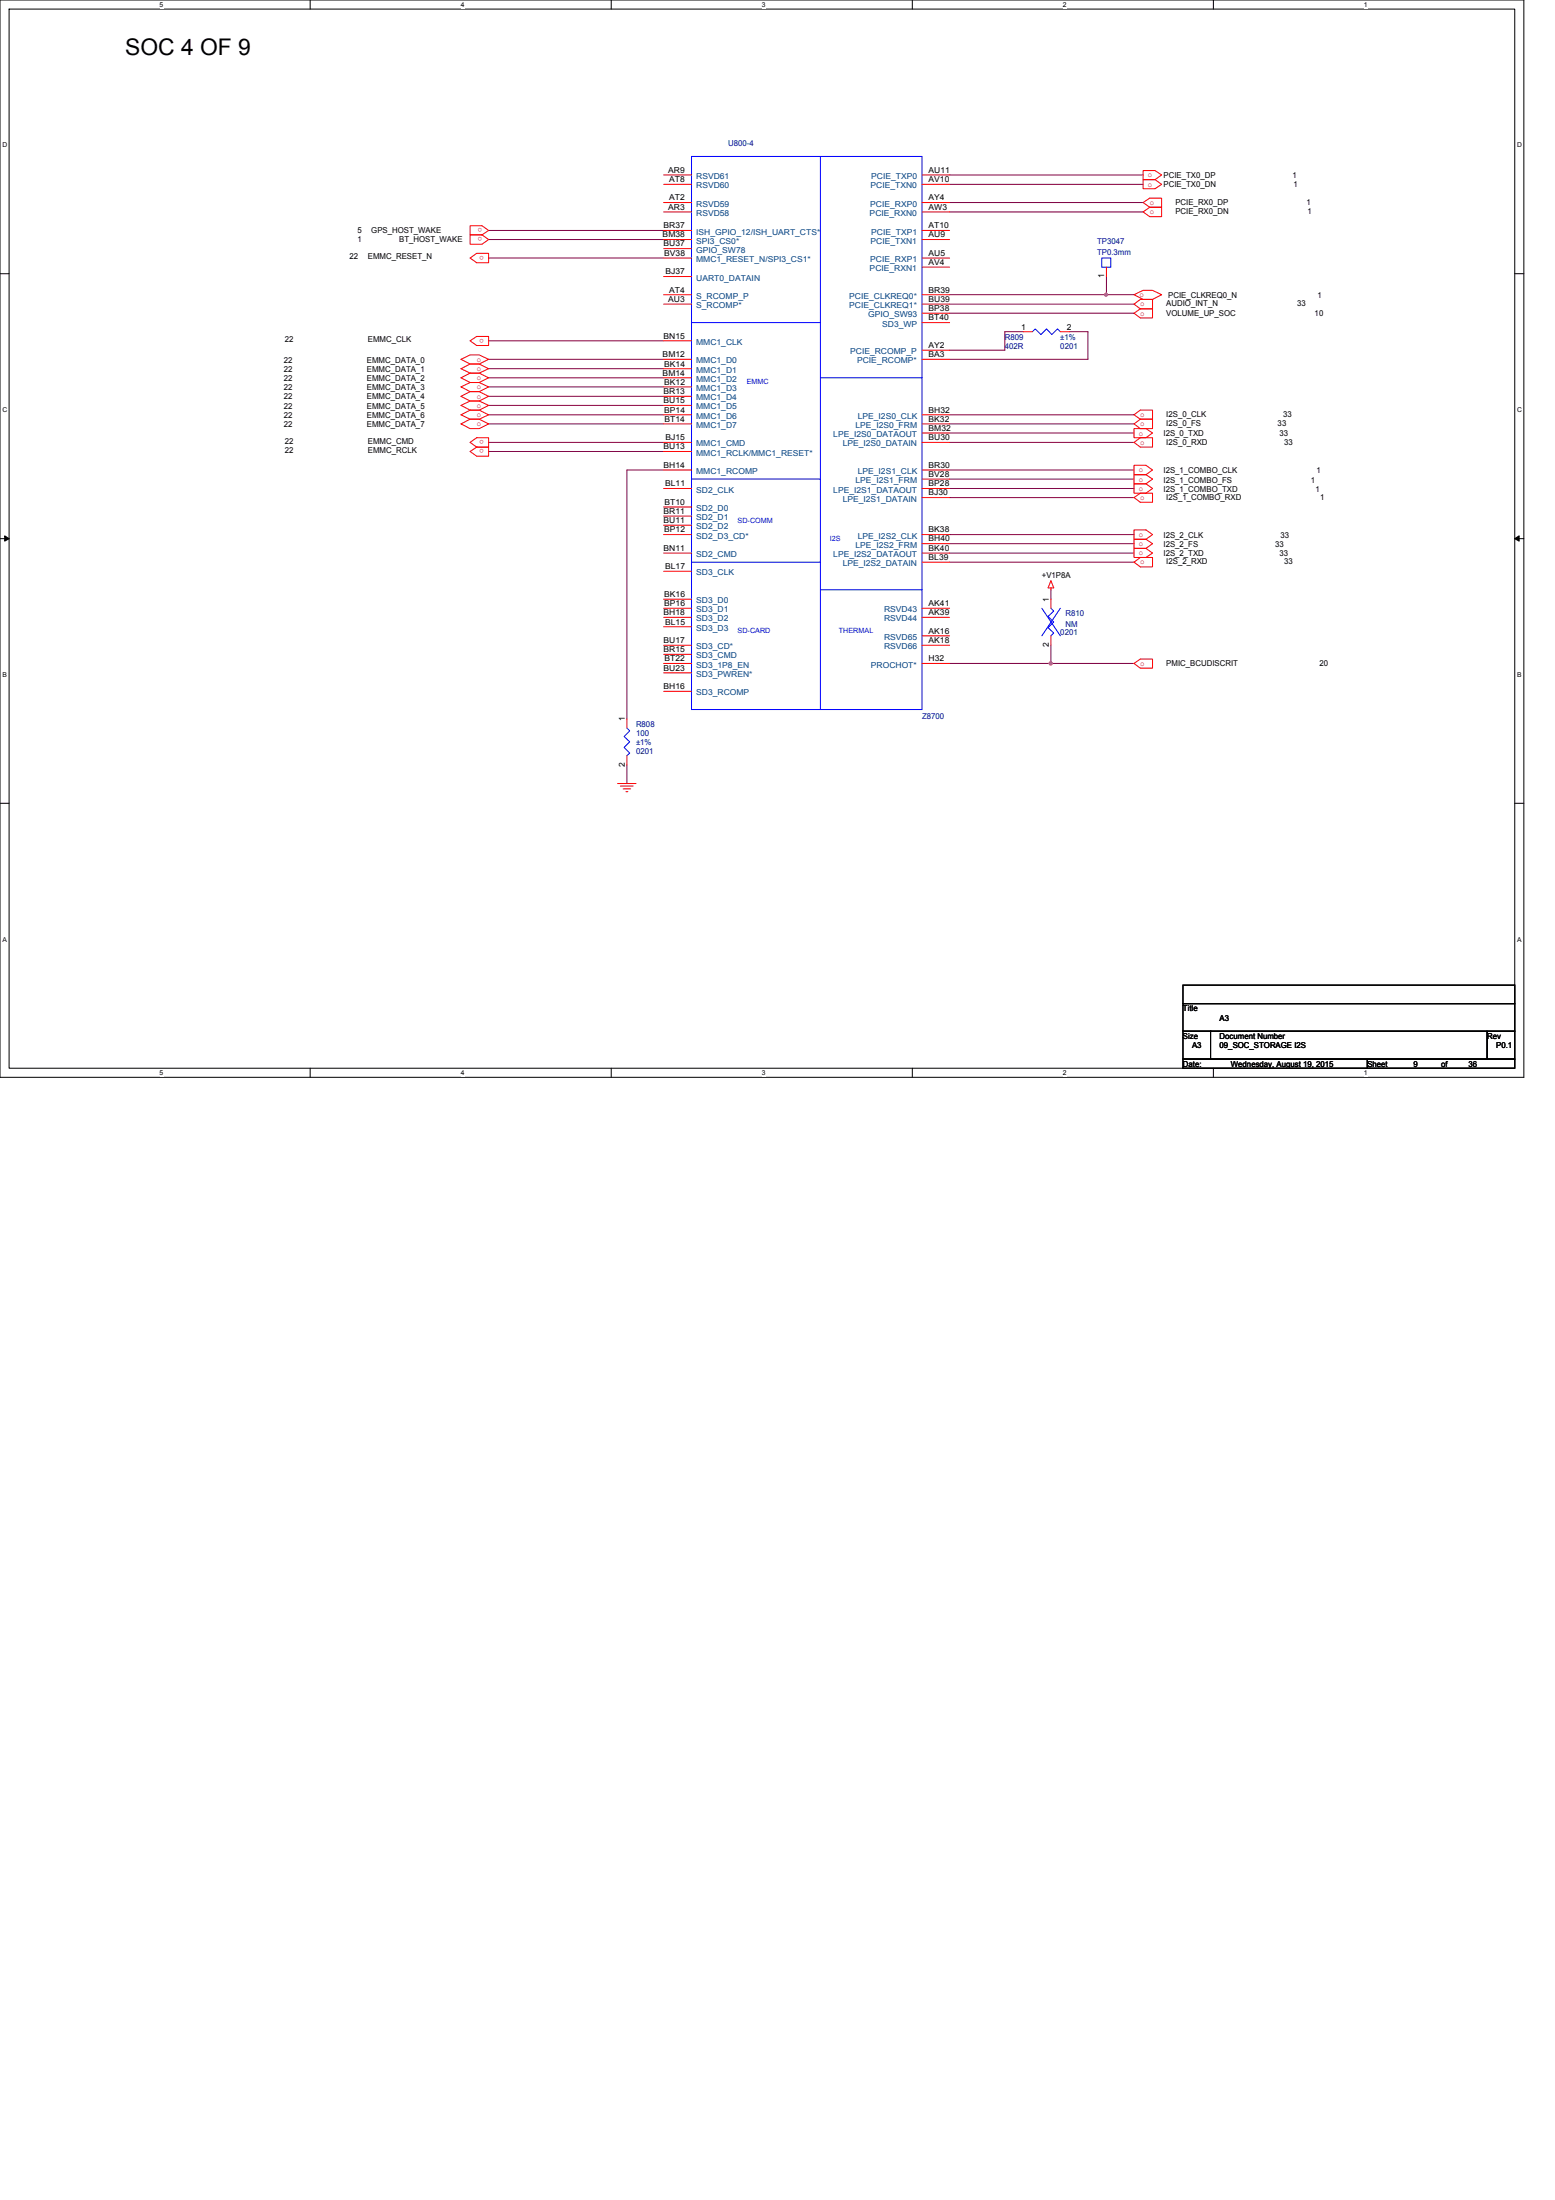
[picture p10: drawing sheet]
<svg xmlns="http://www.w3.org/2000/svg" width="210mm" height="297mm" viewBox="0 0 210 297" stroke-linecap="round" stroke-linejoin="round" font-family="sans-serif">
<path d="M0 0h205.7v145.5h-205.7zM1.2 1.2h203.3v143h-203.3z" fill="none" stroke="#000" stroke-width=".13"/>
<g fill="#fff">
<path d="M21.5 .1h.6v1h-.6z"/>
<path d="M21.5 144.4h.6v1h-.6z"/>
</g>
<path d="M41.9 0v1.2M41.9 144.2v1.3" fill="none" stroke="#000" stroke-width=".13"/>
<g fill="#fff">
<path d="M62.2 .1h.5v1h-.5z"/>
<path d="M62.2 144.4h.5v1h-.5z"/>
</g>
<path d="M82.5 0v1.2M82.5 144.2v1.3" fill="none" stroke="#000" stroke-width=".13"/>
<g fill="#fff">
<path d="M102.8 .1h.5v1h-.5z"/>
<path d="M102.8 144.4h.5v1h-.5z"/>
</g>
<path d="M123.1 0v1.2M123.1 144.2v1.3" fill="none" stroke="#000" stroke-width=".13"/>
<g fill="#fff">
<path d="M143.5 .1h.5v1h-.5z"/>
<path d="M143.5 144.4h.5v1h-.5z"/>
</g>
<path d="M163.8 0v1.2M163.8 144.2v1.3" fill="none" stroke="#000" stroke-width=".13"/>
<g fill="#fff">
<path d="M184.1 .1h.5v1h-.5z"/>
<path d="M184.1 144.4h.5v1h-.5z"/>
<path d="M.3 19.1h.7v1h-.7z"/>
<path d="M204.8 19.1h.6v1h-.6z"/>
<path d="M.3 54.8h.7v1h-.7z"/>
<path d="M204.8 54.8h.6v1h-.6z"/>
</g>
<path d="M0 37h1.2M204.5 37h1.2" fill="none" stroke="#000" stroke-width=".13"/>
<g fill="#fff">
<path d="M.3 90.6h.6v1h-.6z"/>
<path d="M204.8 90.6h.6v1h-.6z"/>
</g>
<path d="M0 72.7h1.2M.6 72.3l.6 .4-.6 .4zM204.5 72.7l.6-.4v.8zM204.5 72.7h1.2" fill="none" stroke="#000" stroke-width=".13"/>
<path d="M.6 72.3l.6 .4-.6 .4zM204.5 72.7l.6-.4v.8z" fill="#000"/>
<g fill="#fff">
<path d="M.3 126.3h.6v1h-.6z"/>
<path d="M204.8 126.3h.6v1h-.6z"/>
</g>
<path d="M0 108.5h1.2M204.5 108.5h1.2" fill="none" stroke="#000" stroke-width=".13"/>
<g fill="none" stroke="#800040" stroke-width=".13">
<path d="M66 34.8h23.6M66 31.1h23.6M128.2 28.6h26.1M128.2 27.3h26.1M128.2 24.9h26.1M128.2 23.6h26.1M149.4 37.3v2.5h-21.2M66 48.5h23.6M66 49.8h23.6M66 51h23.6M66 52.2h23.6M66 53.5h23.6"/>
<path d="M66 54.7h23.6M66 56h23.6M66 57.2h23.6M66 46h23.6M66 59.7h23.6M128.2 41.1h24.9M84.6 63.5v33.6M141.9 79.6v1.3M84.6 103.3v2.5"/>
</g>
<path d="M149.2 39.6h.2l.1 .2-.1 .1-.1 .1-.1-.1z" fill-rule="evenodd" fill="#f0f"/>
<path d="M149.2 39.6h.2l.1 .2-.1 .1-.1 .1-.1-.1z" fill="none" stroke="#f0f" stroke-width=".13"/>
<g fill="none" stroke="#800040" stroke-width=".13">
<path d="M149.4 39.8h3.7M128.2 42.3h24.9M128.2 56h24.9M128.2 57.2h24.9M128.2 59.7h24.9M128.2 58.5h24.9M128.2 63.5h24.9M128.2 64.7h24.9M128.2 67.2h24.9M128.2 66h24.9M128.2 72.2h24.9M128.2 73.4h24.9"/>
<path d="M128.2 75.9h24.9M128.2 74.7h24.9M128.2 89.6h13.7"/>
</g>
<path d="M141.7 89.4h.3l.1 .2-.1 .1-.2 .1-.1-.1z" fill-rule="evenodd" fill="#f0f"/>
<path d="M141.7 89.4h.3l.1 .2-.1 .1-.2 .1-.1-.1z" fill="none" stroke="#f0f" stroke-width=".13"/>
<path d="M66 32.3h23.6M138.1 44.8h-2.5v2.5h-7.4M144.4 44.8h2.5v3.7h-18.7M66 61h23.6M84.6 63.5h5M141.9 87.1v2.5h11.2" fill="none" stroke="#800040" stroke-width=".13"/>
<g fill="none" stroke="#f00" stroke-width=".13">
<path d="M63.5 30.5h1.6l.9 .6-.9 .6h-1.6zM63.5 31.7h1.6l.9 .6-.9 .7h-1.6zM63.5 34.8l.8-.6h1.7v1.3h-1.7zM89.6 23.6h3.7M89.6 24.9h3.7M89.6 27.3h3.7M89.6 28.6h3.7M89.6 31.1h3.7M89.6 32.3h3.7M89.6 33.6h3.7M89.6 34.8h3.7M89.6 37.3h3.7"/>
<path d="M89.6 39.8h3.7M124.5 23.6h3.7M124.5 24.9h3.7M124.5 27.3h3.7M124.5 28.6h3.7M124.5 31.1h3.7M124.5 32.3h3.7M124.5 34.8h3.7M124.5 36.1h3.7M124.5 39.8h3.7M149.4 36.1v1.2M153.1 39.8l1.2-.6h1.3l1.2 .6-1.2 .6h-1.3z"/>
<path d="M154.3 24.3h1.6l.9 .6-.9 .6h-1.6zM154.3 23h1.6l.9 .6-.9 .7h-1.6zM154.3 28.6l.9-.6h1.6v1.3h-1.6zM154.3 27.3l.9-.5h1.6v1.2h-1.6zM62.2 57.2l1.3-.6h1.2l1.3 .6-1.3 .7h-1.2zM62.2 56l1.3-.6h1.2l1.3 .6-1.3 .6h-1.2zM62.2 54.7l1.3-.6h1.2l1.3 .6-1.3 .7h-1.2zM62.2 53.5l1.3-.6h1.2l1.3 .6-1.3 .6h-1.2zM62.2 52.2l1.3-.6h1.2l1.3 .6-1.3 .7h-1.2zM62.2 51l1.3-.6h1.2l1.3 .6-1.3 .6h-1.2zM62.2 49.8l1.3-.7h1.2l1.3 .7-1.3 .6h-1.2zM62.2 48.5l1.3-.6h1.2l1.3 .6-1.3 .6h-1.2z"/>
<path d="M63.5 59.7l.8-.6h1.7v1.3h-1.7zM63.5 46l.8-.6h1.7v1.3h-1.7zM89.6 41.1h3.7M89.6 46h3.7M89.6 48.5h3.7M89.6 49.8h3.7M89.6 51h3.7M89.6 52.2h3.7M89.6 53.5h3.7M89.6 54.7h3.7M89.6 56h3.7M89.6 57.2h3.7"/>
<path d="M89.6 59.7h3.7M124.5 41.1h3.7M124.5 42.3h3.7M124.5 43.6h3.7M124.5 47.3h3.7M124.5 48.5h3.7M124.5 56h3.7M124.5 57.2h3.7M124.5 58.5h3.7M124.5 59.7h3.7M138.1 44.8h1.3M143.1 44.8h1.3"/>
<path d="M153.1 57.9h1.6l.9 .6-.9 .6h-1.6zM153.1 59.7l.8-.6h1.7v1.3h-1.7zM153.1 57.2l.8-.6h1.7v1.3h-1.7zM153.1 56l.8-.6h1.7v1.2h-1.7zM153.1 42.3l.8-.6h1.7v1.2h-1.7zM153.1 41.1l.8-.7h1.7v1.3h-1.7zM63.5 61l.8-.6h1.7v1.2h-1.7zM89.6 61h3.7M89.6 63.5h3.7M89.6 66h3.7M89.6 68.5h3.7M89.6 69.7h3.7"/>
<path d="M89.6 70.9h3.7M89.6 72.2h3.7M89.6 74.7h3.7M89.6 77.1h3.7M124.5 63.5h3.7M124.5 64.7h3.7M124.5 66h3.7M124.5 67.2h3.7M124.5 72.2h3.7M124.5 73.4h3.7M124.5 74.7h3.7M124.5 75.9h3.7"/>
<path d="M141.9 79.4v.2M141.9 78.4l.3 1h-.7zM153.1 74h1.6l.9 .7-.9 .6h-1.6zM153.1 71.5h1.6l.9 .7-.9 .6h-1.6zM153.1 65.3h1.6l.9 .7-.9 .6h-1.6zM153.1 62.8h1.6l.9 .7-.9 .6h-1.6zM153.1 75.9l.8-.6h1.7v1.2h-1.7zM153.1 67.2l.8-.6h1.7v1.2h-1.7zM154.7 72.8l.9 .6-.9 .6M154.7 64.1l.9 .6-.9 .6M154.7 72.8h-1.6v1.2h1.6M154.7 64.1h-1.6v1.2h1.6"/>
<path d="M84.6 97.1v1.2M89.6 80.9h3.7M89.6 82.1h3.7M89.6 83.4h3.7M89.6 84.6h3.7M89.6 87.1h3.7M89.6 88.3h3.7M89.6 89.6h3.7M89.6 90.8h3.7M89.6 93.3h3.7M124.5 82.1h3.7M124.5 83.4h3.7"/>
<path d="M124.5 85.9h3.7M124.5 87.1h3.7M124.5 89.6h3.7M141.9 80.9v1.2M141.9 85.9v1.2M153.1 89.6l.8-.6h1.7v1.2h-1.7zM83.4 105.8h2.5M83.7 106.1h1.8M84.1 106.5h1M84.5 106.9h.3M84.6 102v1.3"/>
</g>
<path d="M159.7 133h44.8v2.5h-44.8zM159.7 135.5h44.8v3.7h-44.8zM159.7 139.2h3.7v3.8h-3.7zM163.4 139.2h37.3v3.8h-37.3zM200.7 139.2h3.8v3.8h-3.8zM159.7 143h24.9v1.2h-24.9zM184.6 143h19.9v1.2h-19.9z" fill="none" stroke="#000" stroke-width=".13"/>
<g fill="none" stroke="#00f" stroke-width=".13">
<path d="M93.3 21.1h31.2v74.7h-31.2zM110.7 21.1v74.7M148.7 34.8h1.2v1.3h-1.2zM93.3 43.6h17.4M110.7 51h13.8M139.4 44.8l.3-.4 .8 .8 .8-.8 .7 .8 .7-.8 .4 .4M93.3 64.7h17.4M93.3 75.9h17.4M110.7 79.6h13.8M84.6 98.3l.4 .4-.8 .7 .8 .8-.8 .7 .8 .8-.4 .3M140.6 82.1l2.5 3.8M141.9 82.1l.3 .4-.7 .7 .7 .8-.7 .8 .7 .7-.3 .4"/>
<path d="M143.1 82.1l-2.5 3.8"/>
</g>
<path d="M149.2 39.6h.2l.1 .2-.1 .1-.1 .1-.1-.1z" fill-rule="evenodd" fill="#f0f"/>
<path d="M149.2 39.6h.2l.1 .2-.1 .1-.1 .1-.1-.1z" fill="none" stroke="#f0f" stroke-width=".13"/>
<path d="M141.7 89.4h.3l.1 .2-.1 .1-.2 .1-.1-.1z" fill-rule="evenodd" fill="#f0f"/>
<path d="M141.7 89.4h.3l.1 .2-.1 .1-.2 .1-.1-.1z" fill="none" stroke="#f0f" stroke-width=".13"/>
<text font-size="3.1" x="16.9" y="7.5">SOC 4 OF 9</text>
<g font-size="1.1">
<text x="90.2" y="23.3">AR9</text>
<text x="125.3" y="23.3">AU11</text>
<text x="90.2" y="28.3">AR3</text>
<text x="90.3" y="24.6">AT8</text>
<text x="90.3" y="27.1">AT2</text>
<text x="125.3" y="28.3">AW3</text>
<text x="125.3" y="24.6">AV10</text>
<text x="125.3" y="27.1">AY4</text>
<text x="157.1" y="25.3">PCIE_TX0_DN</text>
<text x="157.1" y="24.1">PCIE_TX0_DP</text>
<text x="158.7" y="28.9">PCIE_RX0_DN</text>
<text x="158.7" y="27.7">PCIE_RX0_DP</text>
<text x="174.5" y="24.1">1</text>
<text x="174.6" y="25.3">1</text>
<text x="176.4" y="27.7">1</text>
<text x="176.5" y="28.9">1</text>
<text x="47.2" y="35">22</text>
<text x="48.3" y="32.6">1</text>
<text x="48.3" y="31.4">5</text>
<text x="49.7" y="35">EMMC_RESET_N</text>
<text x="50.1" y="31.4">GPS_HOST_WAKE</text>
<text x="53.9" y="32.6">BT_HOST_WAKE</text>
<text x="89.5" y="32">BM38</text>
<text x="89.6" y="30.8">BR37</text>
<text x="89.6" y="33.3">BU37</text>
<text x="89.7" y="34.5">BV38</text>
<text x="125.3" y="30.8">AT10</text>
<text x="125.3" y="35.8">AV4</text>
<text x="125.3" y="32">AU9</text>
<text x="125.3" y="34.5">AU5</text>
<text x="89.8" y="37">BJ37</text>
<text x="90.2" y="40.8">AU3</text>
<text x="90.3" y="39.5">AT4</text>
<text x="125.3" y="42">BP38</text>
<text x="125.3" y="39.5">BR39</text>
<text x="125.3" y="40.8">BU39</text>
<text x="149.1" y="37.6" transform="rotate(-90 149.1 37.6)">1</text>
<text x="157.4" y="41.4">AUDIO_INT_N</text>
<text x="157.7" y="40.3">PCIE_CLKREQ0_N</text>
<text x="175.1" y="41.4">33</text>
<text x="177.8" y="40.3">1</text>
<text x="38.4" y="46.2">22</text>
<text x="49.7" y="46.2">EMMC_CLK</text>
<text x="89.6" y="45.7">BN15</text>
<text x="125.3" y="47">AY2</text>
<text x="125.3" y="43.3">BT40</text>
<text x="137.8" y="44.5">1</text>
<text x="144" y="44.5">2</text>
<text x="157.4" y="42.6">VOLUME_UP_SOC</text>
<text x="177.5" y="42.6">10</text>
<text x="38.3" y="53.9">22</text>
<text x="38.3" y="52.7">22</text>
<text x="38.3" y="51.4">22</text>
<text x="38.3" y="50.2">22</text>
<text x="38.3" y="49">22</text>
<text x="49.5" y="53.9">EMMC_DATA_4</text>
<text x="49.5" y="52.7">EMMC_DATA_3</text>
<text x="49.5" y="51.4">EMMC_DATA_2</text>
<text x="49.5" y="50.2">EMMC_DATA_1</text>
<text x="49.5" y="49">EMMC_DATA_0</text>
<text x="89.5" y="48.2">BM12</text>
<text x="89.5" y="50.7">BM14</text>
<text x="89.6" y="53.2">BR13</text>
<text x="89.7" y="49.5">BK14</text>
<text x="89.7" y="51.9">BK12</text>
<text x="125.3" y="48.2">BA3</text>
<text x="38.3" y="57.7">22</text>
<text x="38.3" y="56.4">22</text>
<text x="38.3" y="55.2">22</text>
<text x="38.4" y="59.9">22</text>
<text x="49.5" y="57.7">EMMC_DATA_7</text>
<text x="49.5" y="56.4">EMMC_DATA_6</text>
<text x="49.5" y="55.2">EMMC_DATA_5</text>
<text x="49.7" y="59.9">EMMC_CMD</text>
<text x="89.6" y="54.4">BU15</text>
<text x="89.7" y="55.7">BP14</text>
<text x="89.7" y="56.9">BT14</text>
<text x="89.8" y="59.4">BJ15</text>
<text x="125.3" y="58.2">BM32</text>
<text x="125.3" y="56.9">BK32</text>
<text x="125.3" y="59.4">BU30</text>
<text x="125.3" y="55.7">BH32</text>
<text x="157.1" y="58.9">I2S_0_TXD</text>
<text x="157.4" y="57.5">I2S_0_FS</text>
<text x="157.4" y="56.3">I2S_0_CLK</text>
<text x="172.5" y="57.5">33</text>
<text x="172.7" y="58.9">33</text>
<text x="173.2" y="56.3">33</text>
<text x="38.4" y="61.2">22</text>
<text x="49.7" y="61.2">EMMC_RCLK</text>
<text x="89.6" y="60.7">BU13</text>
<text x="89.6" y="63.2">BH14</text>
<text x="89.8" y="65.7">BL11</text>
<text x="125.3" y="65.7">BP28</text>
<text x="125.3" y="64.4">BV28</text>
<text x="125.3" y="63.2">BR30</text>
<text x="157.1" y="65.2">I2S_1_COMBO_FS</text>
<text x="157.1" y="63.9">I2S_1_COMBO_CLK</text>
<text x="157.4" y="60">I2S_0_RXD</text>
<text x="173.4" y="60">33</text>
<text x="177" y="65.2">1</text>
<text x="177.7" y="63.9">1</text>
<text x="89.6" y="69.4">BR11</text>
<text x="89.6" y="70.6">BU11</text>
<text x="89.7" y="71.9">BP12</text>
<text x="89.7" y="68.2">BT10</text>
<text x="125.3" y="66.9">BJ30</text>
<text x="125.3" y="71.9">BK38</text>
<text x="157.1" y="66.4">I2S_1_COMBO_TXD</text>
<text x="157.4" y="67.5">I2S_1_COMBO_RXD</text>
<text x="177.6" y="66.4">1</text>
<text x="178.2" y="67.5">1</text>
<text x="89.6" y="74.4">BN11</text>
<text x="89.8" y="76.8">BL17</text>
<text x="125.3" y="74.4">BK40</text>
<text x="125.3" y="73.1">BH40</text>
<text x="125.3" y="75.6">BL39</text>
<text x="140.6" y="78">+V1P8A</text>
<text x="157.1" y="75.1">I2S_2_TXD</text>
<text x="157.1" y="73.9">I2S_2_FS</text>
<text x="157.1" y="72.6">I2S_2_CLK</text>
<text x="157.4" y="76.2">I2S_2_RXD</text>
<text x="172.1" y="73.9">33</text>
<text x="172.7" y="75.1">33</text>
<text x="172.8" y="72.6">33</text>
<text x="173.4" y="76.2">33</text>
<text x="89.6" y="83.1">BH18</text>
<text x="89.7" y="80.6">BK16</text>
<text x="89.7" y="81.8">BP16</text>
<text x="125.3" y="81.8">AK41</text>
<text x="125.3" y="83.1">AK39</text>
<text x="141.6" y="81.2" transform="rotate(-90 141.6 81.2)">1</text>
<text x="89.6" y="86.8">BU17</text>
<text x="89.6" y="88.1">BR15</text>
<text x="89.7" y="89.3">BT22</text>
<text x="89.8" y="84.3">BL15</text>
<text x="125.3" y="89.3">H32</text>
<text x="125.3" y="85.6">AK16</text>
<text x="125.3" y="86.8">AK18</text>
<text x="141.6" y="87.4" transform="rotate(-90 141.6 87.4)">2</text>
<text x="157.4" y="89.9">PMIC_BCUDISCRIT</text>
<text x="178.1" y="89.9">20</text>
<text x="89.6" y="90.6">BU23</text>
<text x="89.6" y="93">BH16</text>
<text x="84.3" y="97.4" transform="rotate(-90 84.3 97.4)">1</text>
<text x="84.3" y="103.5" transform="rotate(-90 84.3 103.5)">2</text>
<text x="159.7" y="136.6">Title</text>
<text x="164.6" y="137.8">A3</text>
<text x="159.7" y="140.3">Size</text>
<text x="160.9" y="141.6">A3</text>
<text x="164.6" y="140.3">Document Number</text>
<text x="164.6" y="141.6">09_SOC_STORAGE I2S</text>
<text x="200.7" y="140.3">Rev</text>
<text x="202" y="141.6">P0.1</text>
<text x="159.7" y="144.1">Date:</text>
<text x="166.2" y="144.1">Wednesday, August 19, 2015</text>
<text x="184.6" y="144.1">Sheet</text>
<text x="190.8" y="144.1">9</text>
<text x="194.5" y="144.1">of</text>
<text x="198.2" y="144.1">36</text>
</g>
<g font-size="1.1" fill="#000080">
<text x="98.3" y="19.7">U800-4</text>
<text x="148.1" y="32.9">TP3047</text>
<text x="148.1" y="34.4">TP0.3mm</text>
<text x="135.6" y="45.8">R809</text>
<text x="135.6" y="47.1">402R</text>
<text x="143.1" y="45.8">±1%</text>
<text x="143.1" y="47.1">0201</text>
<text x="143.8" y="83.2">R810</text>
<text x="143.1" y="85.7">0201</text>
<text x="143.8" y="84.7">NM</text>
<text x="85.9" y="98.1">R808</text>
<text x="85.9" y="99.4">100</text>
<text x="85.9" y="100.6">±1%</text>
<text x="85.9" y="101.9">0201</text>
<text x="124.5" y="97.1">Z8700</text>
</g>
<g font-size="1.1" fill="#f00">
<text x="154.9" y="24">o</text>
<text x="154.9" y="25.2">o</text>
<text x="155.2" y="28.9">o</text>
<text x="155.2" y="27.7">o</text>
<text x="65.1" y="30.8" transform="rotate(-180 65.1 30.8)">o</text>
<text x="65.1" y="32" transform="rotate(-180 65.1 32)">o</text>
<text x="65.3" y="34.5" transform="rotate(-180 65.3 34.5)">o</text>
<text x="153.8" y="40.1">o</text>
<text x="153.9" y="41.4">o</text>
<text x="65.3" y="45.7" transform="rotate(-180 65.3 45.7)">o</text>
<text x="153.9" y="42.6">o</text>
<text x="64.3" y="53.8">o</text>
<text x="64.3" y="52.6">o</text>
<text x="64.3" y="51.3">o</text>
<text x="64.3" y="50.1">o</text>
<text x="64.3" y="48.9">o</text>
<text x="64.3" y="57.5">o</text>
<text x="64.3" y="56.3">o</text>
<text x="64.3" y="55.1">o</text>
<text x="65.3" y="59.4" transform="rotate(-180 65.3 59.4)">o</text>
<text x="153.7" y="58.8">o</text>
<text x="153.9" y="57.5">o</text>
<text x="153.9" y="56.3">o</text>
<text x="65.3" y="60.7" transform="rotate(-180 65.3 60.7)">o</text>
<text x="153.7" y="65">o</text>
<text x="153.7" y="63.8">o</text>
<text x="153.9" y="60">o</text>
<text x="153.7" y="66.3">o</text>
<text x="153.9" y="67.5">o</text>
<text x="153.7" y="75">o</text>
<text x="153.7" y="73.7">o</text>
<text x="153.7" y="72.5">o</text>
<text x="153.9" y="76.2">o</text>
<text x="153.9" y="89.9">o</text>
</g>
<g font-size="1.1" fill="#004080">
<text x="94" y="24.2">RSVD61</text>
<text x="94" y="25.4">RSVD60</text>
<text x="94" y="27.9">RSVD59</text>
<text x="94" y="29.2">RSVD58</text>
<text x="117.4" y="29.2">PCIE_RXN0</text>
<text x="117.5" y="27.9">PCIE_RXP0</text>
<text x="117.5" y="25.4">PCIE_TXN0</text>
<text x="117.6" y="24.2">PCIE_TXP0</text>
<text x="94" y="31.7">ISH_GPIO_12/ISH_UART_CTS*</text>
<text x="94" y="32.9">SPI3_CS0*</text>
<text x="94" y="34.1">GPIO_SW78</text>
<text x="94" y="35.4">MMC1_RESET_N/SPI3_CS1*</text>
<text x="117.5" y="35.4">PCIE_RXP1</text>
<text x="117.5" y="32.9">PCIE_TXN1</text>
<text x="117.6" y="31.7">PCIE_TXP1</text>
<text x="94" y="37.9">UART0_DATAIN</text>
<text x="94" y="40.3">S_RCOMP_P</text>
<text x="94" y="41.6">S_RCOMP*</text>
<text x="114.6" y="40.3">PCIE_CLKREQ0*</text>
<text x="114.6" y="41.6">PCIE_CLKREQ1*</text>
<text x="117.4" y="36.6">PCIE_RXN1</text>
<text x="94" y="46.6">MMC1_CLK</text>
<text x="114.8" y="47.8">PCIE_RCOMP_P</text>
<text x="117.2" y="42.8">GPIO_SW93</text>
<text x="119.1" y="44.1">SD3_WP</text>
<text x="94" y="49.1">MMC1_D0</text>
<text x="94" y="50.3">MMC1_D1</text>
<text x="94" y="51.6">MMC1_D2</text>
<text x="94" y="52.8">MMC1_D3</text>
<text x="115.7" y="49.1">PCIE_RCOMP*</text>
<text x="94" y="54.1">MMC1_D4</text>
<text x="94" y="55.3">MMC1_D5</text>
<text x="94" y="56.6">MMC1_D6</text>
<text x="94" y="57.8">MMC1_D7</text>
<text x="112.5" y="59">LPE_I2S0_DATAOUT</text>
<text x="115.5" y="57.8">LPE_I2S0_FRM</text>
<text x="115.8" y="56.6">LPE_I2S0_CLK</text>
<text x="94" y="60.3">MMC1_CMD</text>
<text x="94" y="61.5">MMC1_RCLK/MMC1_RESET*</text>
<text x="94" y="64">MMC1_RCOMP</text>
<text x="113.7" y="60.3">LPE_I2S0_DATAIN</text>
<text x="115.5" y="65.2">LPE_I2S1_FRM</text>
<text x="115.8" y="64">LPE_I2S1_CLK</text>
<text x="94" y="66.5">SD2_CLK</text>
<text x="94" y="69">SD2_D0</text>
<text x="94" y="70.2">SD2_D1</text>
<text x="94" y="71.5">SD2_D2</text>
<text x="112.5" y="66.5">LPE_I2S1_DATAOUT</text>
<text x="113.7" y="67.7">LPE_I2S1_DATAIN</text>
<text x="94" y="72.7">SD2_D3_CD*</text>
<text x="94" y="75.2">SD2_CMD</text>
<text x="94" y="77.7">SD3_CLK</text>
<text x="112.5" y="75.2">LPE_I2S2_DATAOUT</text>
<text x="113.7" y="76.5">LPE_I2S2_DATAIN</text>
<text x="115.5" y="74">LPE_I2S2_FRM</text>
<text x="115.8" y="72.7">LPE_I2S2_CLK</text>
<text x="94" y="81.4">SD3_D0</text>
<text x="94" y="82.7">SD3_D1</text>
<text x="94" y="83.9">SD3_D2</text>
<text x="119.3" y="82.7">RSVD43</text>
<text x="119.3" y="83.9">RSVD44</text>
<text x="94" y="85.2">SD3_D3</text>
<text x="94" y="87.7">SD3_CD*</text>
<text x="94" y="88.9">SD3_CMD</text>
<text x="119.3" y="86.4">RSVD65</text>
<text x="119.3" y="87.7">RSVD66</text>
<text x="94" y="90.1">SD3_1P8_EN</text>
<text x="94" y="91.4">SD3_PWREN*</text>
<text x="94" y="93.9">SD3_RCOMP</text>
<text x="117.6" y="90.1">PROCHOT*</text>
</g>
<g font-size="1" fill="#00f">
<text x="100.8" y="51.9">EMMC</text>
<text x="99.6" y="70.6">SD-COMM</text>
<text x="112" y="73.1">I2S</text>
<text x="99.6" y="85.5">SD-CARD</text>
<text x="113.2" y="85.5">THERMAL</text>
</g>
<g font-size=".9">
<text x="21.5" y=".9">5</text>
<text x="62.2" y=".9">4</text>
<text x="102.8" y=".9">3</text>
<text x="143.5" y=".9">2</text>
<text x="184.1" y=".9">1</text>
<text x=".3" y="19.9">D</text>
<text x="204.8" y="19.9">D</text>
<text x=".3" y="55.6">C</text>
<text x="204.8" y="55.6">C</text>
<text x=".3" y="91.4">B</text>
<text x="204.8" y="91.4">B</text>
<text x=".3" y="127.1">A</text>
<text x="204.8" y="127.1">A</text>
<text x="21.5" y="145.2">5</text>
<text x="62.2" y="145.2">4</text>
<text x="102.8" y="145.2">3</text>
<text x="143.5" y="145.2">2</text>
<text x="184.1" y="145.2">1</text>
</g>
</svg>
